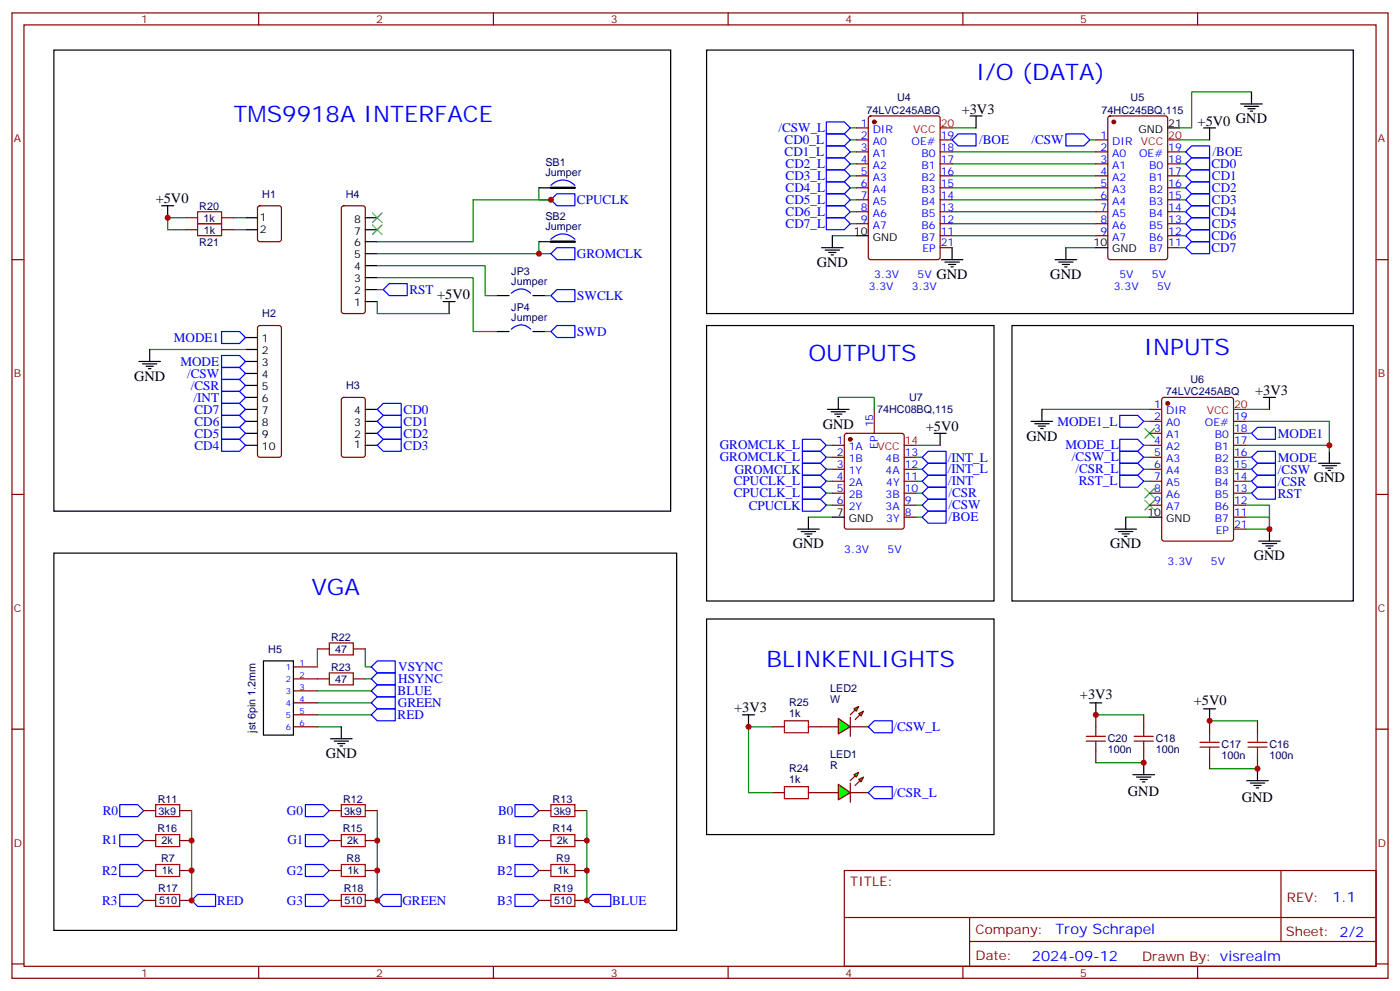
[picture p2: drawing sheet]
<svg xmlns="http://www.w3.org/2000/svg" width="412mm" height="292mm" viewBox="0 0 412 292" stroke-linecap="round" stroke-linejoin="round" font-family="sans-serif">
<g fill="none" stroke="#870000" stroke-width=".35">
<path d="M3.5 3.8h405.4v284.3h-405.4zM7.1 7.3h398.2v277.3h-398.2zM76.2 3.8v3.5M145.3 3.8v3.5M214.5 3.8v3.5M283.6 3.8v3.5M352.8 3.8v3.5M3.5 76.5h3.6M54.7 64.1h3.5M54.7 67.7h3.5M65.3 64.1h3.5M65.3 67.7h3.5"/>
<path d="M76.1 60.8l.5-.2h5.6l.6 .4 .1 9.5-.5 .6-5.8 .1-.7-.5-.1-9.4zM100.8 60.8l.4-.2h5.7l.5 .2 .2 .5v30.4l-.2 .5-.5 .2h-5.7l-.5-.3-.2-.4v-30.4zM405.3 76.5h3.6M76.1 96.1l.5-.2h5.6l.5 .2 .2 .5v37.4l-.2 .5-.5 .2h-5.6l-.5-.2-.3-.5v-37.4zM100.8 117.3l.4-.2h5.7l.6 .4 .1 16.5-.5 .6-5.9 .1-.6-.5-.1-16.4zM3.5 145.6h3.6M405.3 145.6h3.6M86.4 196.4h7.1M86.4 200h10.6M93.5 191.1h3.5M104.1 200h3.5M104.1 191.1h3.5"/>
<path d="M3.5 214.8h3.6M86.4 203.5h7.1M86.4 207h7.1M86.4 210.5h7.1M86.4 214.1h7.1M322.8 210.5v3.6M336.9 210.5v3.6M356.3 212.3v3.5M370.4 212.3v3.5M405.3 214.8h3.6M42.3 238.8h3.6M52.9 238.8h3.5"/>
<path d="M97 238.8h3.5M107.6 238.8h3.5M158.7 238.8h3.6M169.3 238.8h3.6M241.7 233.5h5.2M250.5 233.5h5.3M322.8 221.1v3.5M336.9 221.1v3.5M356.3 222.9v3.5M370.4 222.9v3.5M42.3 256.4h3.6M42.3 247.6h3.6"/>
<path d="M52.9 256.4h3.5M52.9 247.6h3.5M97 256.4h3.5M97 247.6h3.5M107.6 256.4h3.5M107.6 247.6h3.5M158.7 256.4h3.6M158.7 247.6h3.6M169.3 256.4h3.6M169.3 247.6h3.6M248.7 256.4h156.6v28.2h-156.6zM377.3 256.4v20.9"/>
<path d="M42.3 265.2h3.6M52.9 265.2h3.5M97 265.2h3.5M107.6 265.2h3.5M158.7 265.2h3.6M169.3 265.2h3.6M248.7 270.2h156.5M285.6 277.3h119.6M285.6 270.2v14.2M3.5 283.9h3.6M76.2 284.6v3.5M145.3 284.6v3.5"/>
<path d="M214.5 284.6v3.5M283.6 284.6v3.5M352.8 284.6v3.5M405.3 283.9h3.6"/>
</g>
<g fill="none" stroke="#000" stroke-width=".35">
<path d="M285.8 34.1h3.5M287.5 34.1v3.6M354.5 37.7h3.6M356.3 37.7v3.5M47.6 60.6h3.6M49.4 60.6v3.5M72.3 67.7h3.5M72.3 64.1h3.5M107.6 78.2h3.5M107.6 74.7h3.5M107.6 71.2h3.5M107.6 67.7h3.5"/>
<path d="M107.6 64.1h3.5M242 73h6.4M243.1 73.7h4.2M244.1 74.4h2.1M244.8 75.1h.7M245.2 69.4v3.6M310.8 76.5h6.3M311.9 77.2h4.2M312.9 77.9h2.1M313.6 78.6h.7M314 73v3.5M72.3 99.4h3.5"/>
<path d="M107.6 88.8h3.5M107.6 85.3h3.5M107.6 81.8h3.5M130.5 88.8h3.6M132.3 88.8v3.6M40.9 106.5h6.4M42 107.2h4.2M43 107.9h2.2M43.7 108.6h.7M44.1 102.9v3.6M72.3 102.9h3.5M72.3 106.5h3.5"/>
<path d="M72.3 110h3.5M72.3 113.5h3.5M72.3 117.1h3.5M372.2 117.1h3.5M373.9 117.1v3.5M72.3 120.6h3.5M72.3 124.1h3.5M72.3 127.6h3.5M72.3 131.2h3.5M107.6 120.6h3.5M107.6 124.1h3.5M107.6 127.6h3.5"/>
<path d="M107.6 131.2h3.5M275.2 127.6h3.5M276.9 127.6v3.6M303.7 124.1h6.4M304.8 124.8h4.2M305.9 125.5h2.1M306.6 126.2h.7M306.9 120.6v3.5M388.4 136.5h6.4M389.5 137.2h4.2M390.5 137.9h2.1M391.2 138.6h.7"/>
<path d="M391.6 132.9v3.6M234.9 155.9h6.4M236 156.6h4.2M237.1 157.3h2.1M237.8 158h.7M238.1 152.3v3.6M328.4 155.9h6.4M329.5 156.6h4.2M330.6 157.3h2.1M331.3 158h.7M331.6 152.3v3.6M370.8 159.4h6.3"/>
<path d="M373.9 155.9v3.5M371.8 160.1h4.3M372.9 160.8h2.1M373.6 161.5h.7M77.6 194.7h8.8v21.8h-8.8zM321 207h3.6M322.8 207v3.5M354.5 208.8h3.6M356.3 208.8v3.5M333.7 228.2h6.4M334.8 228.9h4.2M335.8 229.6h2.2"/>
<path d="M336.5 230.3h.8M336.9 224.6v3.6M367.2 229.9h6.4M368.3 230.6h4.2M369.4 231.4h2.1M370.1 232.1h.7M370.4 226.4v3.5"/>
</g>
<g fill="none" stroke="#008700" stroke-width=".35">
<path d="M280.5 37.7h7M158.7 55.3v3.5h3.6h-23v12.4h-28.2M280.5 58.8h42.3M280.5 55.3h42.3M280.5 51.8h42.3M280.5 48.3h42.3M280.5 44.7h42.3M347.5 41.2h8.8M49.4 64.1v3.6h5.3M68.8 64.1h3.5M68.8 67.7h3.5M111.1 74.7h47.6"/>
<path d="M158.7 71.2v3.5h3.6M245.2 69.4h7M280.5 69.4h42.3M280.5 65.9h42.3M280.5 62.4h42.3M314 73h8.8M111.1 88.8v3.6h21.2M44.1 102.9h28.2M269.9 131.2h7M306.9 120.6h31.8M366.9 131.2h24.7v1.7M366.9 124.1h24.7v7.1"/>
<path d="M366.9 120.6h7M238.1 152.3h7.1M331.6 152.3h7.1M366.9 148.8h7v7.1v-3.6h-7M93.5 191.1v5.3M107.6 191.1v5.3h1.8M107.6 200h1.8M93.5 210.5h15.9M93.5 207h15.9M93.5 214.1h7M322.8 210.5h14.1M356.3 212.3h14.1"/>
<path d="M322.8 224.6h14.1M356.3 226.4h14.1"/>
</g>
<g fill="none" stroke="#00f" stroke-width=".35">
<path d="M243.4 39.4h5.3l1.8 1.8-1.8 1.8h-5.3zM243.4 35.9h5.3l1.8 1.8-1.8 1.7h-5.3zM282.2 39.4h5.3v3.6h-5.3l-1.7-1.8zM314 39.4h5.3l1.7 1.8-1.7 1.8h-5.3zM162.3 58.8l1.7-1.7h5.3v3.5h-5.3zM243.4 43h5.3l1.8 1.7-1.8 1.8h-5.3zM243.4 46.5h5.3l1.8 1.8-1.8 1.7h-5.3zM243.4 50h5.3l1.8 1.8-1.8 1.8h-5.3zM243.4 53.6h5.3l1.8 1.7-1.8 1.8h-5.3zM243.4 57.1h5.3l1.8 1.7-1.8 1.8h-5.3zM349.2 55.3l1.8-1.7h5.3v3.5h-5.3zM349.2 58.8l1.8-1.7h5.3v3.5h-5.3z"/>
<path d="M349.2 48.3l1.8-1.8h5.3v3.5h-5.3zM349.2 51.8l1.8-1.8h5.3v3.6h-5.3zM349.2 44.7l1.8-1.7h5.3v3.5h-5.3zM162.3 74.7l1.7-1.7h5.3v3.5h-5.3zM243.4 60.6h5.3l1.8 1.8-1.8 1.7h-5.3zM243.4 64.1h5.3l1.8 1.8-1.8 1.8h-5.3zM349.2 62.4l1.8-1.8h5.3v3.5h-5.3zM349.2 65.9l1.8-1.8h5.3v3.6h-5.3zM349.2 69.4l1.8-1.7h5.3v3.5h-5.3zM349.2 73l1.8-1.8h5.3v3.5h-5.3zM65.3 97.6h5.3l1.7 1.8-1.7 1.8h-5.3zM114.7 83.5h5.2v3.6h-5.2l-1.8-1.8z"/>
<path d="M65.3 118.8h5.3l1.7 1.8-1.7 1.7h-5.3zM65.3 115.3h5.3l1.7 1.8-1.7 1.7h-5.3zM65.3 111.8h5.3l1.7 1.7-1.7 1.8h-5.3zM65.3 108.2h5.3l1.7 1.8-1.7 1.8h-5.3zM65.3 104.7h5.3l1.7 1.8-1.7 1.7h-5.3zM65.3 129.4h5.3l1.7 1.8-1.7 1.7h-5.3zM65.3 125.9h5.3l1.7 1.7-1.7 1.8h-5.3zM65.3 122.3h5.3l1.7 1.8-1.7 1.8h-5.3zM111.1 120.6l1.8-1.8h5.3v3.5h-5.3zM111.1 124.1l1.8-1.8h5.3v3.6h-5.3zM111.1 131.2l1.8-1.8h5.3v3.5h-5.3zM112.9 125.9h5.3v3.5h-5.3l-1.8-1.8z"/>
<path d="M236.4 140h5.3l1.7 1.7-1.7 1.8h-5.3zM236.4 136.5h5.3l1.7 1.7-1.7 1.8h-5.3zM236.4 132.9h5.3l1.7 1.8-1.7 1.8h-5.3zM236.4 129.4h5.3l1.7 1.8-1.7 1.7h-5.3zM271.6 138.2l1.8-1.7h5.3v3.5h-5.3zM273.4 132.9h5.3v3.6h-5.3l-1.8-1.8zM273.4 140h5.3v3.5h-5.3l-1.8-1.8zM236.4 147h5.3l1.7 1.8-1.7 1.8h-5.3zM236.4 143.5h5.3l1.7 1.8-1.7 1.7h-5.3zM271.6 148.8l1.8-1.8h5.3v3.6h-5.3zM273.4 143.5h5.3v3.5h-5.3l-1.8-1.7zM273.4 150.6h5.3v3.5h-5.3l-1.8-1.8z"/>
<path d="M35.3 237h5.3l1.7 1.8-1.7 1.7h-5.3zM90 237h5.2l1.8 1.8-1.8 1.7h-5.2zM151.7 237h5.3l1.7 1.8-1.7 1.7h-5.3zM35.3 254.6h5.3l1.7 1.8-1.7 1.8h-5.3zM35.3 245.8h5.3l1.7 1.8-1.7 1.7h-5.3zM90 245.8h5.2l1.8 1.8-1.8 1.7h-5.2zM90 254.6h5.2l1.8 1.8-1.8 1.8h-5.2zM151.7 254.6h5.3l1.7 1.8-1.7 1.8h-5.3zM151.7 245.8h5.3l1.7 1.8-1.7 1.7h-5.3zM35.3 263.5h5.3l1.7 1.7-1.7 1.8h-5.3zM58.2 263.5h5.3v3.5h-5.3l-1.8-1.8zM90 263.5h5.2l1.8 1.7-1.8 1.8h-5.2z"/>
<path d="M112.9 263.5h5.3v3.5h-5.3l-1.8-1.8zM151.7 263.5h5.3l1.7 1.7-1.7 1.8h-5.3zM174.6 263.5h5.3v3.5h-5.3l-1.7-1.8z"/>
</g>
<path d="M109.7 66.3l2.8 2.8M109.7 62.7l2.8 2.8M112.5 66.3l-2.8 2.8M112.5 62.7l-2.8 2.8M337.3 126.2l2.8 2.8M340.1 126.2l-2.8 2.8M337.3 143.9l2.8 2.8M337.3 147.4l2.8 2.8M340.1 143.9l-2.8 2.8M340.1 147.4l-2.8 2.8" fill="none" stroke="#3c3" stroke-width=".35"/>
<g fill="none" stroke="#a10000" stroke-width=".35">
<path d="M58.2 62.4h7.1v3.5h-7.1zM58.2 65.9h7.1v3.5h-7.1zM97 189.4h7.1v3.5h-7.1zM97 198.2h7.1v3.5h-7.1zM320 218.3h5.6M320 216.9h5.6M322.8 214.1v2.8M322.8 218.3v2.8M334.1 218.3h5.6M334.1 216.9h5.6M336.9 214.1v2.8M336.9 218.3v2.8"/>
<path d="M353.5 218.7h5.6M356.3 215.8v2.9M367.6 218.7h5.6M370.4 215.8v2.9M45.9 237h7v3.5h-7zM100.5 237h7.1v3.5h-7.1zM162.3 237h7v3.5h-7zM353.5 220.1h5.6M356.3 220.1v2.8M367.6 220.1h5.6M370.4 220.1v2.8M45.9 254.6h7v3.6h-7z"/>
<path d="M45.9 245.8h7v3.5h-7zM100.5 254.6h7.1v3.6h-7.1zM100.5 245.8h7.1v3.5h-7.1zM162.3 254.6h7v3.6h-7zM162.3 245.8h7v3.5h-7zM45.9 263.5h7v3.5h-7zM100.5 263.5h7.1v3.5h-7.1zM162.3 263.5h7v3.5h-7z"/>
</g>
<g fill="#0f0" stroke="#870000" stroke-width=".35">
<path d="M252.9 229.6l1.5-.7-.8 1.4z"/>
<path d="M251.5 228.2l1.4-.7-.7 1.4z"/>
</g>
<g fill="#870000" stroke="#870000" stroke-width=".35">
<path d="M251.9 231.4l1.4-1.5z"/>
<path d="M251.9 228.5l-1.4 1.4z"/>
</g>
<path d="M250.5 230.6v5.7z" fill="#f00" stroke="#870000" stroke-width=".35"/>
<path d="M246.9 231l3.6 2.5-3.6 2.1z" fill="#0f0" stroke="#870000" stroke-width=".35"/>
<path d="M241.7 214.1h5.2M250.5 214.1h5.3" fill="none" stroke="#870000" stroke-width=".35"/>
<g fill="#0f0" stroke="#870000" stroke-width=".35">
<path d="M252.9 210.2l1.5-.7-.8 1.4z"/>
<path d="M251.5 208.8l1.4-.7-.7 1.4z"/>
</g>
<g fill="#870000" stroke="#870000" stroke-width=".35">
<path d="M251.9 211.9l1.4-1.4z"/>
<path d="M250.5 210.5l1.4-1.4z"/>
</g>
<path d="M250.5 211.2v5.7z" fill="#f00" stroke="#870000" stroke-width=".35"/>
<path d="M246.9 211.6l3.6 2.5-3.6 2.1z" fill="#0f0" stroke="#870000" stroke-width=".35"/>
<path d="M231.1 212.3h7v3.5h-7zM231.1 231.7h7v3.5h-7z" fill="none" stroke="#a10000" stroke-width=".35"/>
<g fill="none" stroke="#870000" stroke-width=".35">
<path d="M252.2 37.7h3.6M256 34.4l.5-.3h19.7l.7 .5v41.2l-.4 .6-20 .1-.7-.5v-41.1zM326.6 34.4l.4-.3h16.3l.6 .5 .1 41.2-.5 .6-16.5 .1-.6-.5-.1-41.1zM252.2 41.2h3.6M252.2 44.7h3.6M252.2 48.3h3.6M252.2 51.8h3.6M252.2 55.3h3.6M252.2 58.8h3.6M276.9 41.2h3.6M276.9 44.7h3.6M276.9 48.3h3.6"/>
<path d="M276.9 51.8h3.6M276.9 55.3h3.6M276.9 58.8h3.6M322.8 41.2h3.5M322.8 44.7h3.5M322.8 48.3h3.5M322.8 51.8h3.5M322.8 55.3h3.5M322.8 58.8h3.5M344 44.7h3.5M344 48.3h3.5M344 51.8h3.5"/>
<path d="M344 55.3h3.5M344 58.8h3.5M252.2 62.4h3.6M252.2 65.9h3.6M276.9 62.4h3.6M276.9 65.9h3.6M276.9 69.4h3.6M276.9 73h3.6M322.8 62.4h3.5M322.8 65.9h3.5M322.8 69.4h3.5M344 62.4h3.5"/>
<path d="M344 65.9h3.5M344 69.4h3.5M344 73h3.5M342.4 117.3l.5-.2h19.8l.6 .4 .1 41.2-.5 .6-20 .1-.7-.5v-41.1zM245.2 131.2h3.5M245.2 134.7h3.5M245.2 138.2h3.5M248.9 127.8l.5-.2h16.2l.7 .5v27.1l-.4 .6-16.5 .1-.6-.5-.1-27.1zM257.5 120.6v7M266.3 134.7h3.6M266.3 138.2h3.6M338.7 120.6h3.5"/>
<path d="M338.7 124.1h3.5M338.7 127.6h3.5M338.7 131.2h3.5M338.7 134.7h3.5M338.7 138.2h3.5M363.4 124.1h3.5M363.4 127.6h3.5M363.4 131.2h3.5M363.4 134.7h3.5M363.4 138.2h3.5M245.2 141.7h3.5M245.2 145.3h3.5"/>
<path d="M245.2 148.8h3.5M266.3 141.7h3.6M266.3 145.3h3.6M266.3 148.8h3.6M266.3 152.3h3.6M338.7 141.7h3.5M338.7 145.3h3.5M338.7 148.8h3.5M363.4 141.7h3.5M363.4 145.3h3.5M363.4 148.8h3.5M363.4 152.3h3.5"/>
<path d="M363.4 155.9h3.5M227.5 214.1h3.6M238.1 214.1h3.6M227.5 233.5h3.6M238.1 233.5h3.6"/>
</g>
<g fill="none" stroke="#00f" stroke-width=".35">
<path d="M162.3 54.6a4.7 4.7 0 0 1 7 0M162.3 70.5a4.7 4.7 0 0 1 7 0M150.6 86.4a4 4 0 0 1 5.7 0M150.6 96.9a4 4 0 0 1 5.7 0M164 85.3h5.3v3.5h-5.3l-1.7-1.7zM164 95.9h5.3v3.5h-5.3l-1.7-1.8zM329.8 122.3h5.3l1.8 1.8-1.8 1.8h-5.3zM329.8 129.4h5.3l1.8 1.8-1.8 1.7h-5.3zM329.8 132.9h5.3l1.8 1.8-1.8 1.8h-5.3zM329.8 136.5h5.3l1.8 1.7-1.8 1.8h-5.3zM329.8 140h5.3l1.8 1.7-1.8 1.8h-5.3zM368.7 134.7l1.7-1.8h5.3v3.6h-5.3z"/>
<path d="M370.4 125.9h5.3v3.5h-5.3l-1.7-1.8zM370.4 136.5h5.3v3.5h-5.3l-1.7-1.8zM368.7 141.7l1.7-1.7h5.3v3.5h-5.3zM370.4 143.5h5.3v3.5h-5.3l-1.7-1.7zM109.4 196.4l1.7-1.7h5.3v3.5h-5.3zM109.4 200l1.7-1.8h5.3v3.5h-5.3zM109.4 203.5l1.7-1.8h5.3v3.5h-5.3zM109.4 207l1.7-1.8h5.3v3.6h-5.3zM109.4 210.5l1.7-1.7h5.3v3.5h-5.3zM257.5 212.3h5.3v3.5h-5.3l-1.7-1.7zM255.8 233.5l1.7-1.8h5.3v3.5h-5.3z"/>
</g>
<g fill="none" stroke="#000" stroke-width=".35">
<path d="M15.9 14.7h181.7v135.9h-181.7zM208.1 14.7h190.5v77.7h-190.5zM344 37.7h3.5M365.5 30.6h6.3M366.5 31.3h4.3M367.6 32h2.1M368.3 32.7h.7M368.7 27.1v3.5M158.7 55.3h3.6M158.7 71.2h3.6M252.2 69.4h3.6M277.3 76.5h6.3"/>
<path d="M278.3 77.2h4.3M279.4 77.9h2.1M280.1 78.6h.7M280.5 73v3.5M322.8 73h3.5M146.4 87.1h3.5M146.4 97.6h3.5M157 87.1h3.5M157 97.6h3.5M208.1 95.9h84.7v81.1h-84.7zM298.1 95.9h100.5v81.1h-100.5zM246.9 117.1v3.5"/>
<path d="M243.8 120.6h6.3M244.8 121.3h4.3M245.9 122h2.1M246.6 122.7h.7M245.2 152.3h3.5M338.7 152.3h3.5M15.9 162.9h183.4v111.1h-183.4zM208.1 182.3h84.7v63.5h-84.7zM97.4 217.6h6.3M98.4 218.3h4.3M99.5 219h2.1M100.2 219.7h.7"/>
<path d="M100.5 214.1v3.5M218.7 210.5h3.5M220.5 210.5v3.6"/>
</g>
<g fill="none" stroke="#008700" stroke-width=".35">
<path d="M250.5 37.7h1.7M368.7 27.1h-17.7v10.6h-3.5M250.5 41.2h1.7M250.5 58.8h1.7M250.5 55.3h1.7M250.5 51.8h1.7M250.5 48.3h1.7M250.5 44.7h1.7M321 41.2h1.8M347.5 58.8h1.7M347.5 55.3h1.7M347.5 51.8h1.7"/>
<path d="M347.5 48.3h1.7M347.5 44.7h1.7M49.4 64.1h5.3M111.1 78.2h31.8v8.9h3.5M250.5 65.9h1.7M250.5 62.4h1.7M347.5 73h1.7M347.5 69.4h1.7M347.5 65.9h1.7M347.5 62.4h1.7M111.1 81.8h28.2v15.8h7.1M111.1 85.3h1.8"/>
<path d="M160.5 97.6h1.8M160.5 87.1h1.8M246.9 117.1h10.6v3.5M243.4 138.2h1.8M243.4 134.7h1.8M243.4 131.2h1.8M269.9 138.2h1.7M269.9 134.7h1.7M336.9 138.2h1.8M336.9 134.7h1.8M336.9 131.2h1.8M336.9 124.1h1.8"/>
<path d="M366.9 138.2h1.8M366.9 134.7h1.8M366.9 127.6h1.8M243.4 141.7h1.8M243.4 148.8h1.8M243.4 145.3h1.8M269.9 141.7h1.7M269.9 152.3h1.7M269.9 148.8h1.7M269.9 145.3h1.7M336.9 141.7h1.8M366.9 155.9h7"/>
<path d="M366.9 141.7h1.8M366.9 145.3h1.8M93.5 203.5h15.9M227.5 214.1h-7v19.4h7M56.4 238.8v26.4M111.1 238.8v26.4M172.9 238.8v26.4"/>
</g>
<g fill="#870000" stroke="#870000" stroke-width=".35">
<circle cx="257.5" cy="35.9" r=".53"/>
<circle cx="344" cy="118.8" r=".53"/>
<circle cx="328.1" cy="35.9" r=".53"/>
<circle cx="250.5" cy="129.4" r=".53"/>
</g>
<path d="M276.9 37.7h3.6M344 41.2h3.5M266.3 131.2h3.6M363.4 120.6h3.5" fill="none" stroke="#f00" stroke-width=".35"/>
<path d="M162.3 55.3h7M162.3 71.2h7" fill="none" stroke="#000" stroke-width=".71"/>
<g fill="#c00">
<circle cx="391.6" cy="131.2" r=".88"/>
<circle cx="322.8" cy="210.5" r=".88"/>
<circle cx="370.4" cy="226.4" r=".88"/>
<circle cx="356.3" cy="212.3" r=".88"/>
<circle cx="336.9" cy="224.6" r=".88"/>
<circle cx="49.4" cy="64.1" r=".88"/>
<circle cx="56.4" cy="265.2" r=".88"/>
<circle cx="56.4" cy="256.4" r=".88"/>
<circle cx="56.4" cy="247.6" r=".88"/>
<circle cx="111.1" cy="265.2" r=".88"/>
<circle cx="111.1" cy="256.4" r=".88"/>
<circle cx="111.1" cy="247.6" r=".88"/>
<circle cx="172.9" cy="265.2" r=".88"/>
<circle cx="172.9" cy="256.4" r=".88"/>
<circle cx="172.9" cy="247.6" r=".88"/>
<circle cx="220.5" cy="214.1" r=".88"/>
<circle cx="162.3" cy="58.8" r=".88"/>
<circle cx="158.8" cy="74.7" r=".88"/>
<circle cx="373.9" cy="155.9" r=".88"/>
</g>
<g font-size="6.7" fill="#00f">
<text x="287.5" y="23.6">I/O (DATA)</text>
<text x="68.8" y="35.9">TMS9918A INTERFACE</text>
<text x="238.1" y="106.5">OUTPUTS</text>
<text x="336.9" y="104.7">INPUTS</text>
<text x="91.7" y="175.3">VGA</text>
<text x="225.8" y="196.4">BLINKENLIGHTS</text>
</g>
<g font-size="4.2">
<text x="283.3" y="33.4">+3V3</text>
<text x="352.8" y="37">+5V0 GND</text>
<text x="45.9" y="59.9">+5V0</text>
<text x="240.6" y="78.6">GND</text>
<text x="275.9" y="82.1">GND</text>
<text x="309.4" y="82.1">GND</text>
<text x="128.8" y="88.1">+5V0</text>
<text x="39.5" y="112.1">GND</text>
<text x="369.7" y="116.3">+3V3</text>
<text x="242.4" y="126.2">GND</text>
<text x="272.7" y="126.9">+5V0</text>
<text x="302.3" y="129.8">GND</text>
<text x="233.5" y="161.5">GND</text>
<text x="327" y="161.5">GND</text>
<text x="369.4" y="165">GND</text>
<text x="216.3" y="209.8">+3V3</text>
<text x="318.1" y="205.8">+3V3</text>
<text x="351.6" y="207.5">+5V0</text>
<text x="96" y="223.2">GND</text>
<text x="332.3" y="234.4">GND</text>
<text x="365.8" y="236.1">GND</text>
</g>
<g font-size="4.2" fill="#00f">
<text x="392.5" y="265.7">1.1</text>
<text x="310.9" y="275.2">Troy Schrapel</text>
<text x="304" y="283">2024-09-12</text>
</g>
<g font-size="3.9" fill="#00f">
<text x="229.3" y="38.9">/CSW_L</text>
<text x="231.1" y="42.4">CD0_L</text>
<text x="231.1" y="45.9">CD1_L</text>
<text x="288.4" y="42.4">/BOE</text>
<text x="303.8" y="42.4">/CSW</text>
<text x="357.2" y="45.9">/BOE</text>
<text x="231.4" y="49.6">CD2_L</text>
<text x="231.4" y="53.1">CD3_L</text>
<text x="356.9" y="49.6">CD0</text>
<text x="357" y="53.1">CD1</text>
<text x="231.4" y="56.6">CD4_L</text>
<text x="357" y="56.7">CD2</text>
<text x="169.9" y="60.2">CPUCLK</text>
<text x="231.4" y="60.2">CD5_L</text>
<text x="231.4" y="63.7">CD6_L</text>
<text x="356.9" y="63.6">CD4</text>
<text x="357" y="60.2">CD3</text>
<text x="231.4" y="67.2">CD7_L</text>
<text x="356.9" y="70.7">CD6</text>
<text x="357" y="67.2">CD5</text>
<text x="169.9" y="76">GROMCLK</text>
<text x="356.9" y="74.2">CD7</text>
<text x="120.6" y="86.7">RST</text>
<text x="170" y="88.3">SWCLK</text>
<text x="51.2" y="100.7">MODE1</text>
<text x="170" y="98.9">SWD</text>
<text x="53.1" y="107.7">MODE</text>
<text x="55.1" y="111.2">/CSW</text>
<text x="56.2" y="114.8">/CSR</text>
<text x="57" y="118.3">/INT</text>
<text x="57.3" y="125.4">CD6</text>
<text x="57.3" y="121.8">CD7</text>
<text x="118.9" y="121.9">CD0</text>
<text x="118.9" y="125.5">CD1</text>
<text x="311.5" y="125.4">MODE1_L</text>
<text x="57.3" y="128.9">CD5</text>
<text x="118.9" y="129">CD2</text>
<text x="376.4" y="129">MODE1</text>
<text x="57.3" y="132.4">CD4</text>
<text x="118.9" y="132.5">CD3</text>
<text x="212" y="135.9">GROMCLK_L</text>
<text x="212" y="132.4">GROMCLK_L</text>
<text x="279.2" y="135.9">/INT_L</text>
<text x="313.9" y="132.4">MODE_L</text>
<text x="315.8" y="135.9">/CSW_L</text>
<text x="376.4" y="136">MODE</text>
<text x="216.1" y="143">CPUCLK_L</text>
<text x="216.4" y="139.5">GROMCLK</text>
<text x="279.2" y="139.5">/INT_L</text>
<text x="279.3" y="142.9">/INT</text>
<text x="316.8" y="139.4">/CSR_L</text>
<text x="317.8" y="143">RST_L</text>
<text x="376.4" y="143">/CSR GND</text>
<text x="376.4" y="139.5">/CSW</text>
<text x="216.1" y="146.5">CPUCLK_L</text>
<text x="279.4" y="146.5">/CSR</text>
<text x="376.4" y="146.6">RST</text>
<text x="220.5" y="150.1">CPUCLK</text>
<text x="279.4" y="150">/CSW</text>
<text x="279.4" y="153.6">/BOE</text>
<text x="117.3" y="197.8">VSYNC</text>
<text x="117.3" y="201.3">HSYNC</text>
<text x="117.1" y="204.8">BLUE</text>
<text x="117.2" y="208.3">GREEN</text>
<text x="117.1" y="211.8">RED</text>
<text x="263.2" y="215.3">/CSW_L</text>
<text x="84.5" y="239.9">G0</text>
<text x="146.7" y="239.9">B0</text>
<text x="263.2" y="234.7">/CSR_L</text>
<text x="30.3" y="240">R0</text>
<text x="30.2" y="248.7">R1</text>
<text x="84.7" y="248.7">G1</text>
<text x="146.6" y="248.7">B1</text>
<text x="30.1" y="257.8">R2</text>
<text x="84.5" y="257.8">G2</text>
<text x="146.5" y="257.8">B2</text>
<text x="30.1" y="266.6">R3</text>
<text x="64" y="266.5">RED</text>
<text x="84.5" y="266.6">G3</text>
<text x="118.5" y="266.5">GREEN</text>
<text x="146.5" y="266.6">B3</text>
<text x="180.4" y="266.5">BLUE</text>
</g>
<g font-size="3.9" fill="#800">
<text x="250.5" y="261">TITLE:</text>
<text x="379.1" y="265.7">REV:</text>
<text x="287.4" y="275.2">Company:</text>
<text x="378.7" y="275.8">Sheet: 2/2</text>
<text x="287.4" y="282.9">Date:</text>
<text x="336.4" y="282.9">Drawn By: visrealm</text>
</g>
<g font-size="3.2" fill="#800">
<text x="41.6" y="6.8">1</text>
<text x="110.8" y="6.8">2</text>
<text x="179.9" y="6.8">3</text>
<text x="249.1" y="6.8">4</text>
<text x="318.2" y="6.8">5</text>
<text x="4.1" y="41.9">A</text>
<text x="405.9" y="41.9">A</text>
<text x="4.1" y="111.1">B</text>
<text x="405.9" y="111.1">B</text>
<text x="4.1" y="180.2">C</text>
<text x="405.9" y="180.2">C</text>
<text x="4.1" y="249.3">D</text>
<text x="405.9" y="249.3">D</text>
<text x="41.6" y="287.6">1</text>
<text x="110.8" y="287.6">2</text>
<text x="179.9" y="287.6">3</text>
<text x="249.1" y="287.6">4</text>
<text x="318.2" y="287.6">5</text>
</g>
<g font-size="3.2" fill="#000080">
<text x="264.2" y="29.8">U4</text>
<text x="333" y="29.8">U5</text>
<text x="255.2" y="33.5">74LVC245ABQ</text>
<text x="324.5" y="33.5">74HC245BQ,115</text>
<text x="160.7" y="52">Jumper</text>
<text x="160.7" y="48.8">SB1</text>
<text x="77.3" y="58.2">H1</text>
<text x="101.9" y="58.2">H4</text>
<text x="58.7" y="61.8">R20</text>
<text x="59.9" y="65.3">1k</text>
<text x="160.7" y="64.7">SB2</text>
<text x="60" y="68.8">1k</text>
<text x="160.7" y="67.8">Jumper</text>
<text x="58.7" y="72.3">R21</text>
<text x="150.6" y="80.9">JP3</text>
<text x="150.6" y="84">Jumper</text>
<text x="77.3" y="93.5">H2</text>
<text x="150.6" y="94.6">Jumper</text>
<text x="150.6" y="91.5">JP4</text>
<text x="350.7" y="112.7">U6</text>
<text x="102" y="114.7">H3</text>
<text x="267.8" y="118.2">U7</text>
<text x="343.4" y="116.5">74LVC245ABQ</text>
<text x="258.4" y="121.8">74HC08BQ,115</text>
<text x="97.5" y="188.8">R22</text>
<text x="79" y="192.3">H5</text>
<text x="97.5" y="197.6">R23</text>
<text x="98.7" y="192.3">47</text>
<text x="98.7" y="201.1">47</text>
<text x="244.6" y="203.8">LED2</text>
<text x="232.5" y="208">R25</text>
<text x="244.6" y="207">W</text>
<text x="75.2" y="215.8" transform="rotate(-90 75.2 215.8)">jst 6pin 1.2mm</text>
<text x="232.5" y="211.2">1k</text>
<text x="326.3" y="221.8">100n</text>
<text x="326.3" y="218.7">C20</text>
<text x="340.4" y="221.8">100n</text>
<text x="340.4" y="218.7">C18</text>
<text x="359.8" y="220.4">C17</text>
<text x="373.9" y="220.4">C16</text>
<text x="232.5" y="227.4">R24</text>
<text x="244.6" y="226.4">R</text>
<text x="244.6" y="223.2">LED1</text>
<text x="359.8" y="223.6">100n</text>
<text x="373.9" y="223.6">100n</text>
<text x="232.5" y="230.6">1k</text>
<text x="46.5" y="236.4">R11</text>
<text x="46.7" y="239.9">3k9</text>
<text x="101" y="236.4">R12</text>
<text x="101.4" y="239.9">3k9</text>
<text x="162.8" y="236.4">R13</text>
<text x="163.2" y="239.9">3k9</text>
<text x="46.4" y="245.2">R16</text>
<text x="101" y="245.2">R15</text>
<text x="162.8" y="245.2">R14</text>
<text x="47.6" y="248.7">2k</text>
<text x="102.3" y="248.7">2k</text>
<text x="164" y="248.7">2k</text>
<text x="47.4" y="254">R7</text>
<text x="47.7" y="257.5">1k</text>
<text x="102.1" y="254">R8</text>
<text x="102.4" y="257.5">1k</text>
<text x="163.9" y="254">R9</text>
<text x="164.2" y="257.5">1k</text>
<text x="46.6" y="262.8">R17</text>
<text x="101.3" y="262.8">R18</text>
<text x="163" y="262.8">R19</text>
<text x="46.8" y="266.4">510</text>
<text x="101.5" y="266.4">510</text>
<text x="163.3" y="266.4">510</text>
</g>
<g font-size="3.2" fill="#00f">
<text x="253.6" y="37.3">1</text>
<text x="253.6" y="40.9">2</text>
<text x="257.1" y="39.1">DIR</text>
<text x="277.1" y="40.9">19</text>
<text x="324.1" y="40.9">1</text>
<text x="253.6" y="44.4">3</text>
<text x="253.6" y="47.9">4</text>
<text x="257.1" y="42.6">A0</text>
<text x="257.1" y="46.1">A1</text>
<text x="268.5" y="42.6">OE#</text>
<text x="271.4" y="46.1">B0</text>
<text x="277.1" y="47.9">17</text>
<text x="277.1" y="44.4">18</text>
<text x="324.1" y="44.4">2</text>
<text x="324.1" y="47.9">3</text>
<text x="327.6" y="42.6">DIR</text>
<text x="327.6" y="46.1">A0</text>
<text x="335.6" y="46.1">OE#</text>
<text x="344.1" y="47.9">18</text>
<text x="344.1" y="44.4">19</text>
<text x="253.6" y="51.4">5</text>
<text x="257.1" y="49.7">A2</text>
<text x="257.1" y="53.2">A3</text>
<text x="271.4" y="53.2">B2</text>
<text x="271.4" y="49.7">B1</text>
<text x="277.1" y="51.4">16</text>
<text x="324.1" y="51.4">4</text>
<text x="327.6" y="49.7">A1</text>
<text x="327.6" y="53.2">A2</text>
<text x="338.5" y="53.2">B1</text>
<text x="338.5" y="49.7">B0</text>
<text x="344.1" y="51.4">17</text>
<text x="253.6" y="55">6</text>
<text x="253.6" y="58.5">7</text>
<text x="257.1" y="56.7">A4</text>
<text x="271.4" y="56.7">B3</text>
<text x="277.1" y="58.5">14</text>
<text x="277.1" y="55">15</text>
<text x="324.1" y="55">5</text>
<text x="324.1" y="58.5">6</text>
<text x="327.6" y="56.7">A3</text>
<text x="338.5" y="56.7">B2</text>
<text x="344.1" y="58.5">15</text>
<text x="344.1" y="55">16</text>
<text x="253.6" y="62">8</text>
<text x="253.6" y="65.5">9</text>
<text x="257.1" y="60.3">A5</text>
<text x="257.1" y="63.8">A6</text>
<text x="271.4" y="63.8">B5</text>
<text x="271.4" y="60.3">B4</text>
<text x="277.1" y="65.5">12</text>
<text x="277.1" y="62">13</text>
<text x="324.1" y="62">7</text>
<text x="324.1" y="65.5">8</text>
<text x="327.6" y="60.3">A4</text>
<text x="327.6" y="63.8">A5</text>
<text x="338.5" y="63.8">B4</text>
<text x="338.5" y="60.3">B3</text>
<text x="344.1" y="65.5">13</text>
<text x="344.1" y="62">14</text>
<text x="257.1" y="67.3">A7</text>
<text x="271.4" y="70.8">B7</text>
<text x="271.4" y="67.3">B6</text>
<text x="277.1" y="69.1">11</text>
<text x="324.1" y="69.1">9</text>
<text x="327.6" y="67.3">A6</text>
<text x="327.6" y="70.8">A7</text>
<text x="338.5" y="70.8">B6</text>
<text x="338.5" y="67.3">B5</text>
<text x="344.1" y="69.1">12</text>
<text x="271.7" y="74.4">EP</text>
<text x="277.1" y="72.6">21</text>
<text x="338.5" y="74.4">B7</text>
<text x="344.1" y="72.6">11</text>
<text x="257.5" y="81.8">3.3V</text>
<text x="270.3" y="81.8">5V</text>
<text x="329.7" y="81.8">5V</text>
<text x="339.3" y="81.8">5V</text>
<text x="255.9" y="85.3">3.3V</text>
<text x="268.6" y="85.3">3.3V</text>
<text x="328.1" y="85.3">3.3V</text>
<text x="340.8" y="85.3">5V</text>
<text x="257.2" y="125.9" transform="rotate(-90 257.2 125.9)">15</text>
<text x="340" y="120.2">1</text>
<text x="340" y="123.8">2</text>
<text x="343.5" y="122">DIR</text>
<text x="343.5" y="125.5">A0</text>
<text x="355" y="125.5">OE#</text>
<text x="363.5" y="123.8">19</text>
<text x="246.5" y="130.8">1</text>
<text x="340" y="127.3">3</text>
<text x="340" y="130.8">4</text>
<text x="343.5" y="129">A1</text>
<text x="357.9" y="129">B0</text>
<text x="363.5" y="130.8">17</text>
<text x="363.5" y="127.3">18</text>
<text x="246.5" y="134.3">2</text>
<text x="246.5" y="137.9">3</text>
<text x="250" y="132.6">1A</text>
<text x="250" y="136.1">1B</text>
<text x="258.6" y="132.3" transform="rotate(-90 258.6 132.3)">EP</text>
<text x="260.9" y="136.1">4B</text>
<text x="266.5" y="137.9">12</text>
<text x="266.5" y="134.3">13</text>
<text x="340" y="134.3">5</text>
<text x="340" y="137.9">6</text>
<text x="343.5" y="132.6">A2</text>
<text x="343.5" y="136.1">A3</text>
<text x="357.9" y="136.1">B2</text>
<text x="357.9" y="132.6">B1</text>
<text x="363.5" y="137.9">15</text>
<text x="363.5" y="134.3">16</text>
<text x="246.5" y="141.4">4</text>
<text x="250" y="139.6">1Y</text>
<text x="250" y="143.2">2A</text>
<text x="260.9" y="139.6">4A</text>
<text x="261.1" y="143.2">4Y</text>
<text x="266.5" y="141.4">11</text>
<text x="340" y="141.4">7</text>
<text x="343.5" y="139.6">A4</text>
<text x="343.5" y="143.2">A5</text>
<text x="357.9" y="143.2">B4</text>
<text x="357.9" y="139.6">B3</text>
<text x="363.5" y="141.4">14</text>
<text x="246.5" y="144.9">5</text>
<text x="246.5" y="148.4">6</text>
<text x="250" y="146.7">2B</text>
<text x="260.9" y="146.7">3B</text>
<text x="266.5" y="148.4">9</text>
<text x="266.5" y="144.9">10</text>
<text x="340" y="144.9">8</text>
<text x="340" y="148.4">9</text>
<text x="343.5" y="146.7">A6</text>
<text x="357.9" y="146.7">B5</text>
<text x="363.5" y="148.4">12</text>
<text x="363.5" y="144.9">13</text>
<text x="250" y="150.2">2Y</text>
<text x="260.9" y="150.2">3A</text>
<text x="261.1" y="153.7">3Y</text>
<text x="266.5" y="152">8</text>
<text x="343.5" y="150.2">A7</text>
<text x="357.9" y="153.7">B7</text>
<text x="357.9" y="150.2">B6</text>
<text x="363.5" y="152">11</text>
<text x="363.5" y="155.5">21</text>
<text x="358.1" y="157.3">EP</text>
<text x="248.7" y="162.9">3.3V</text>
<text x="261.5" y="162.9">5V</text>
<text x="344" y="166.4">3.3V</text>
<text x="356.7" y="166.4">5V</text>
</g>
<g font-size="3.2" fill="#f00">
<text x="269" y="39.1">VCC</text>
<text x="277.1" y="37.3">20</text>
<text x="344.1" y="40.9">20</text>
<text x="336.1" y="42.6">VCC</text>
<text x="355.5" y="122">VCC</text>
<text x="363.5" y="120.2">20</text>
<text x="266.5" y="130.8">14</text>
<text x="258.4" y="132.6">VCC</text>
</g>
<g font-size="3.2">
<text x="335.4" y="39.1">GND</text>
<text x="344.1" y="37.3">21</text>
<text x="76.6" y="65.2">1</text>
<text x="104.3" y="65.5">8</text>
<text x="76.6" y="68.7">2</text>
<text x="104.3" y="69.1">7</text>
<text x="251.6" y="69.1">10</text>
<text x="257.1" y="70.8">GND</text>
<text x="104.3" y="76.1">5</text>
<text x="104.3" y="72.6">6</text>
<text x="322.1" y="72.6">10</text>
<text x="327.6" y="74.4">GND</text>
<text x="104.3" y="83.2">3</text>
<text x="104.3" y="79.7">4</text>
<text x="104.3" y="86.7">2</text>
<text x="104.3" y="90.2">1</text>
<text x="77.2" y="100.8">1</text>
<text x="77.2" y="104.4">2</text>
<text x="77.2" y="107.9">3</text>
<text x="77.2" y="111.4">4</text>
<text x="77.2" y="114.9">5</text>
<text x="77.2" y="118.5">6</text>
<text x="77.2" y="122">7</text>
<text x="77.2" y="125.5">8</text>
<text x="104.3" y="125.5">3</text>
<text x="104.3" y="122">4</text>
<text x="77.2" y="129">9</text>
<text x="104.3" y="131.9">1</text>
<text x="104.3" y="129">2</text>
<text x="77.2" y="132.6">10</text>
<text x="246.5" y="152">7</text>
<text x="250" y="153.7">GND</text>
<text x="338" y="152">10</text>
<text x="343.5" y="153.7">GND</text>
</g>
<g font-size="2.5" fill="#00f">
<text x="84.2" y="197.5">1</text>
<text x="88.2" y="196.1">1</text>
<text x="84.2" y="201">2</text>
<text x="88.2" y="199.6">2</text>
<text x="88.2" y="203.1">3</text>
<text x="84.2" y="204.5">3</text>
<text x="84.2" y="208.1">4</text>
<text x="88.2" y="206.7">4</text>
<text x="84.2" y="211.6">5</text>
<text x="84.2" y="215.1">6</text>
<text x="88.2" y="210.2">5</text>
<text x="88.2" y="213.7">6</text>
</g>
</svg>
